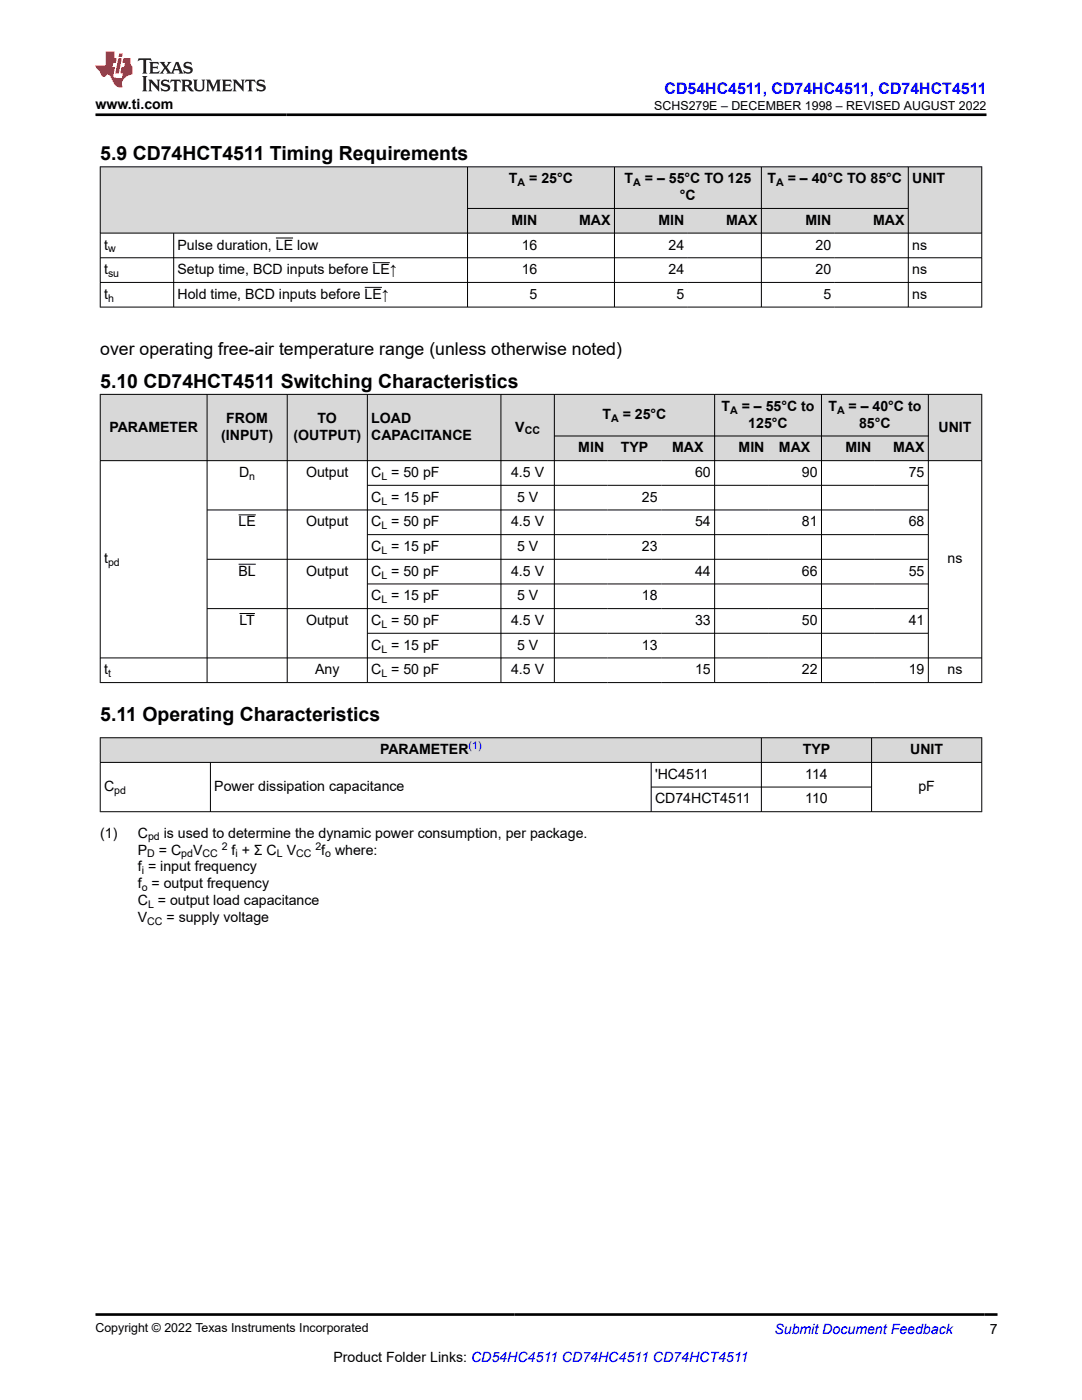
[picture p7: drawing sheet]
<svg xmlns="http://www.w3.org/2000/svg" width="216mm" height="279mm" viewBox="0 0 216 279" stroke-linecap="round" stroke-linejoin="round" font-family="sans-serif">
<g fill="#d8d8d8">
<path d="M20 33.3h175.9v8.3h-175.9z" fill-rule="evenodd"/>
<path d="M20.1 33.4h73.1v13.1h-73.1z" fill-rule="evenodd"/>
<path d="M93.4 33.4h29.1v8.1h-29.1z" fill-rule="evenodd"/>
<path d="M122.7 33.4h29.2v8.1h-29.2z" fill-rule="evenodd"/>
<path d="M152 33.4h29.2v8.1h-29.2z" fill-rule="evenodd"/>
<path d="M181.3 33.4h14.5v13.1h-14.5z" fill-rule="evenodd"/>
<path d="M93.4 41.7h14.6v4.8h-14.6z" fill-rule="evenodd"/>
<path d="M108 41.7h14.5v4.8h-14.5z" fill-rule="evenodd"/>
<path d="M122.7 41.7h14.6v4.8h-14.6z" fill-rule="evenodd"/>
<path d="M137.3 41.7h14.6v4.8h-14.6z" fill-rule="evenodd"/>
<path d="M152 41.7h14.6v4.8h-14.6z" fill-rule="evenodd"/>
<path d="M166.6 41.7h14.6v4.8h-14.6z" fill-rule="evenodd"/>
</g>
<g fill="none" stroke="#000" stroke-width=".2">
<path d="M19.9 33.3h176.1M20 33.2v28.1M93.3 33.2v28.1M122.6 33.2v28.1M151.9 33.2v28.1M181.2 33.2v28.1M195.9 33.2v28.1M19.9 46.5h176.1M19.9 51.4h176.1M19.9 56.4h176.1M34.7 46.5v14.8M55 47.5h3.5"/>
<path d="M72.8 57.3h3.4M74.3 52.4h3.5M93.3 41.6h88M19.9 61.3h176.1"/>
</g>
<g fill="#d8d8d8">
<path d="M20 78.7h175.9v8.3h-175.9z" fill-rule="evenodd"/>
<path d="M20.1 78.8h21.2v13.1h-21.2z" fill-rule="evenodd"/>
<path d="M41.4 78.8h15.9v13.1h-15.9z" fill-rule="evenodd"/>
<path d="M57.4 78.8h15.8v13.1h-15.8z" fill-rule="evenodd"/>
<path d="M73.4 78.8h26.5v13.1h-26.5z" fill-rule="evenodd"/>
<path d="M100 78.8h10.6v13.1h-10.6z" fill-rule="evenodd"/>
<path d="M110.7 78.8h31.8v8.2h-31.8z" fill-rule="evenodd"/>
<path d="M142.7 78.8h21.2v8.2h-21.2z" fill-rule="evenodd"/>
<path d="M164 78.8h21.2v8.2h-21.2z" fill-rule="evenodd"/>
<path d="M185.3 78.8h10.5v13.1h-10.5z" fill-rule="evenodd"/>
<path d="M110.7 87.1h10.6v4.8h-10.6z" fill-rule="evenodd"/>
<path d="M121.3 87.1h10.6v4.8h-10.6z" fill-rule="evenodd"/>
<path d="M131.9 87.1h10.6v4.8h-10.6z" fill-rule="evenodd"/>
<path d="M142.7 87.1h10.6v4.8h-10.6z" fill-rule="evenodd"/>
<path d="M153.3 87.1h10.6v4.8h-10.6z" fill-rule="evenodd"/>
<path d="M164 87.1h10.6v4.8h-10.6z" fill-rule="evenodd"/>
<path d="M174.6 87.1h10.6v4.8h-10.6z" fill-rule="evenodd"/>
</g>
<g fill="none" stroke="#000" stroke-width=".2">
<path d="M19.9 78.7h176.1M20 78.6v57.7M41.3 78.6v57.7M57.3 78.6v57.7M73.3 78.6v57.7M100 78.6v57.7M110.6 78.6v57.7M142.6 78.6v57.7M163.9 78.6v57.7M185.2 78.6v57.7M195.9 78.6v57.7M19.9 91.9h176.1"/>
<path d="M73.3 96.9h112M110.6 87h74.7M41.3 101.8h144M41.3 111.6h144M47.6 102.8h3.4M47.6 112.6h3.4M73.3 106.7h112M73.3 116.5h112M19.9 131.3h176.1M19.9 136.2h176.1M41.3 121.5h144M47.8 122.4h3.1"/>
<path d="M73.3 126.4h112"/>
</g>
<g fill="#d8d8d8">
<path d="M20 147.2h175.9v5h-175.9z" fill-rule="evenodd"/>
<path d="M20.1 147.3h131.8v4.8h-131.8z" fill-rule="evenodd"/>
<path d="M152 147.3h21.9v4.8h-21.9z" fill-rule="evenodd"/>
<path d="M174 147.3h21.8v4.8h-21.8z" fill-rule="evenodd"/>
</g>
<path d="M19.9 147.2h176.1M19.9 152.2h176.1M20 147.2v14.9M42 152.2v9.9M129.9 152.2v9.9M129.9 157.1h44.1M151.9 147.2v14.9M173.9 147.2v14.9M195.9 147.2v14.9M19.9 162h176.1" fill="none" stroke="#000" stroke-width=".2"/>
<path d="M27.7 11.6l-.2 .6 .5-.2h.6v.1v2.2l-.2 .4h1l-.2-.4v-2.2v-.1h.5l.5 .2-.1-.6zM29.8 12.4l.2 .3v1.6l-.2 .4h1.9l.1-.6a1.08 1.08 0 0 1-1.3 .2v-.7h.6l.4 .2v-.7l-.4 .2h-.6v-.5l.2-.2a1 1 0 0 1 1 .3l-.1-.5zM31.8 12.4l1 1.1-1 1.2h.9l-.2-.2 .4-.8 .5 .8-.2 .2h1.6l-.2-.2 .1-.5h1l.1 .5-.1 .2h.9l-.2-.4-.8-1.9h-.5l-1 2.1-.8-1.1 .9-1h-.8l.2 .2-.5 .6-.3-.6 .1-.2zM35.2 12.8l.4 1h-.8zM36.8 12.5a.65 .65 0 0 0-.2 .7 .65 .65 0 0 0 .6 .5l.7 .1 .1 .3a.79 .79 0 0 1-.7 .4 .79 .79 0 0 1-.7-.5l.1 .7 .2-.1a.93 .93 0 0 0 1.1 0 .93 .93 0 0 0 .4-.9 1.46 1.46 0 0 0-1.2-.6l-.1-.3a1.09 1.09 0 0 1 1.2 .2l-.2-.6-.1 .1-.6-.2zM28.4 15.2l.2 .4v2.2l-.2 .4h1l-.2-.4v-2.2l.2-.4zM29.6 15.9l.2 .4v1.5l-.2 .4h.8l-.3-.4v-1.3l1.7 1.8v-2l.2-.4h-.8l.2 .2 .1 1.1-1.2-1.3zM32.3 16a.65 .65 0 0 0-.2 .8 .65 .65 0 0 0 .7 .4l.6 .2 .1 .2a.79 .79 0 0 1-.7 .4 .79 .79 0 0 1-.7-.5l.1 .7 .2-.1a.93 .93 0 0 0 1.1 .1 .93 .93 0 0 0 .4-1 1.46 1.46 0 0 0-1.2-.5l-.1-.4a1.09 1.09 0 0 1 1.2 .2l-.2-.6-.1 .1-.6-.1zM34.1 15.9l-.1 .6a.63 .63 0 0 1 .7-.3l.1 1.6-.3 .4h1l-.2-.4v-1.6a.66 .66 0 0 1 .8 .3l-.1-.6zM36.2 15.9l.2 .4v1.5l-.2 .4h.9l-.2-.2v-.7h.5l.1 .2a.79 .79 0 0 0 1.2 .6l-1-.9a.61 .61 0 0 0 .6-.6 .61 .61 0 0 0-.5-.7zM36.9 16.2h.2a.47 .47 0 0 1 .5 .1 .47 .47 0 0 1 .1 .5l-.2 .1-.6 .1zM38.5 15.9l.2 .2a2.27 2.27 0 0 0 .4 2 1.04 1.04 0 0 0 1.7-.7v-1.3l.2-.2h-.8l.2 .4v1.1a.6 .6 0 0 1-.6 .6 .6 .6 0 0 1-.6-.6v-1.1l.3-.4zM41.1 15.9l.2 .4v1.5l-.2 .4h.7l-.2-.4v-1.4l.9 1.9 .8-1.9v1.4l-.2 .4h1l-.3-.4v-1.5l.3-.4h-.8l-.7 1.5-.7-1.5zM44.3 15.9l.2 .4v1.5l-.2 .4h1.9l.1-.6a1.09 1.09 0 0 1-1.3 .2v-.7h.6l.4 .2v-.6l-.4 .2h-.6v-.6l.2-.1a1.01 1.01 0 0 1 1 .3l-.1-.6zM46.4 15.9l.3 .4v1.5l-.3 .4h.8l-.2-.4v-1.3l1.6 1.8v-2l.2-.4h-.7l.2 .2v1.1l-1.2-1.3zM49 15.9l-.1 .6a.63 .63 0 0 1 .8-.3v1.6l-.3 .4h1l-.2-.4v-1.6a.66 .66 0 0 1 .8 .3l-.1-.6zM51.4 16a.65 .65 0 0 0-.2 .8 .65 .65 0 0 0 .6 .4l.6 .2 .2 .2a.79 .79 0 0 1-.8 .4 .79 .79 0 0 1-.6-.5l.1 .7 .2-.1a.93 .93 0 0 0 1 .1 .93 .93 0 0 0 .5-1 1.46 1.46 0 0 0-1.3-.5l-.1-.4a1.09 1.09 0 0 1 1.3 .2l-.2-.6-.2 .1-.5-.1z" fill="#231f20"/>
<path d="M21.1 10.3v2.7h-2.1l.1 .4 .9 1a.95 .95 0 0 0 .9 .9 .59 .59 0 0 1 .6-.4 .59 .59 0 0 1 .5 .3l.4 .8a1.59 1.59 0 0 0 2.1 1.4 1.61 1.61 0 0 1 1-2.3l1-.3-.1-1.5a1.59 1.59 0 0 1-.4-1.7h-1.4l-.2 .9h.5l-.1 .9h-.5l-.2 .9v.3l.4 .1-.2 .9h-.6a.73 .73 0 0 1-1.1-.7l.3-1.5h-.5l.2-.9h.5l.2-.9h-.5v-1.3zM23.6 11.6l-.6 3.1h.7l.6-3.1zM23.8 10.7l-.1 .6h.7l.1-.6z" fill="#ed1c24"/>
<path d="M19.1 22.9h177.8M19.1 262.3h179.9" fill="none" stroke="#000" stroke-width=".53"/>
<g font-size="3.9">
<text x="20" y="32">5.9 CD74HCT4511 Timing Requirements</text>
<text x="20" y="77.4">5.10 CD74HCT4511 Switching Characteristics</text>
<text x="20" y="143.9">5.11 Operating Characteristics</text>
</g>
<text font-size="3.5" x="20" y="70.8">over operating free-air temperature range (unless otherwise noted)</text>
<text font-size="3.2" fill="#00f" x="132.6" y="18.7">CD54HC4511, CD74HC4511, CD74HCT4511</text>
<g font-size="2.8">
<text x="19.1" y="21.8">www.ti.com</text>
<text x="101.6" y="36.6">T</text>
<text x="105.6" y="36.6">= 25°C</text>
<text x="124.6" y="36.6">T</text>
<text x="128.7" y="36.6">= – 55°C TO 125</text>
<text x="135.7" y="40">°C</text>
<text x="153.1" y="36.6">T</text>
<text x="157.2" y="36.6">= – 40°C TO 85°C</text>
<text x="182" y="36.6">UNIT</text>
<text x="102.1" y="44.9">MIN</text>
<text x="115.6" y="44.9">MAX</text>
<text x="131.4" y="44.9">MIN</text>
<text x="144.9" y="44.9">MAX</text>
<text x="160.7" y="44.9">MIN</text>
<text x="174.2" y="44.9">MAX</text>
<text x="20.8" y="49.8">t</text>
<text x="35.4" y="49.8">Pulse duration, LE low</text>
<text x="104.1" y="49.8">16</text>
<text x="133.4" y="49.8">24</text>
<text x="162.7" y="49.8">20</text>
<text x="182" y="49.8">ns</text>
<text x="20.8" y="54.7">t</text>
<text x="20.8" y="59.6">t</text>
<text x="35.4" y="54.7">Setup time, BCD inputs before LE↑</text>
<text x="35.4" y="59.6">Hold time, BCD inputs before LE↑</text>
<text x="104.1" y="54.7">16</text>
<text x="105.7" y="59.6">5</text>
<text x="133.4" y="54.7">24</text>
<text x="135" y="59.6">5</text>
<text x="162.7" y="54.7">20</text>
<text x="164.3" y="59.6">5</text>
<text x="182" y="54.7">ns</text>
<text x="182" y="59.6">ns</text>
<text x="120.2" y="83.7">T</text>
<text x="124.3" y="83.7">= 25°C</text>
<text x="144" y="82">T</text>
<text x="148" y="82">= – 55°C to</text>
<text x="165.3" y="82">T</text>
<text x="169.3" y="82">= – 40°C to</text>
<text x="21.8" y="86.1">PARAMETER</text>
<text x="44.1" y="87.8">(INPUT)</text>
<text x="45.2" y="84.4">FROM</text>
<text x="58.6" y="87.8">(OUTPUT)</text>
<text x="63.4" y="84.4">TO</text>
<text x="74.1" y="84.4">LOAD</text>
<text x="74.1" y="87.8">CAPACITANCE</text>
<text x="102.8" y="86.1">V</text>
<text x="149.3" y="85.4">125°C</text>
<text x="171.4" y="85.4">85°C</text>
<text x="187.3" y="86.1">UNIT</text>
<text x="47.7" y="95.2">D</text>
<text x="61.1" y="95.2">Output</text>
<text x="74.1" y="95.2">C = 50 pF</text>
<text x="102" y="95.2">4.5 V</text>
<text x="115.4" y="90.3">MIN</text>
<text x="123.9" y="90.3">TYP</text>
<text x="134.1" y="90.3">MAX</text>
<text x="138.7" y="95.2">60</text>
<text x="147.4" y="90.3">MIN</text>
<text x="155.4" y="90.3">MAX</text>
<text x="160" y="95.2">90</text>
<text x="168.7" y="90.3">MIN</text>
<text x="178.2" y="90.3">MAX</text>
<text x="181.3" y="95.2">75</text>
<text x="74.1" y="100.1">C = 15 pF</text>
<text x="103.2" y="100.1">5 V</text>
<text x="128.1" y="100.1">25</text>
<text x="47.6" y="105.1">LE</text>
<text x="61.1" y="105.1">Output</text>
<text x="74.1" y="105.1">C = 50 pF</text>
<text x="102" y="105.1">4.5 V</text>
<text x="138.7" y="105.1">54</text>
<text x="160" y="105.1">81</text>
<text x="181.3" y="105.1">68</text>
<text x="20.8" y="112.4">t</text>
<text x="74.1" y="110">C = 15 pF</text>
<text x="103.2" y="110">5 V</text>
<text x="128.1" y="110">23</text>
<text x="189.1" y="112.4">ns</text>
<text x="47.6" y="114.9">BL</text>
<text x="61.1" y="114.9">Output</text>
<text x="74.1" y="114.9">C = 50 pF</text>
<text x="74.1" y="119.8">C = 15 pF</text>
<text x="102" y="114.9">4.5 V</text>
<text x="103.2" y="119.8">5 V</text>
<text x="128.1" y="119.8">18</text>
<text x="138.7" y="114.9">44</text>
<text x="160" y="114.9">66</text>
<text x="181.3" y="114.9">55</text>
<text x="47.8" y="124.7">LT</text>
<text x="61.1" y="124.7">Output</text>
<text x="74.1" y="124.7">C = 50 pF</text>
<text x="102" y="124.7">4.5 V</text>
<text x="138.7" y="124.7">33</text>
<text x="160" y="124.7">50</text>
<text x="181.3" y="124.7">41</text>
<text x="74.1" y="129.7">C = 15 pF</text>
<text x="103.2" y="129.7">5 V</text>
<text x="128.1" y="129.7">13</text>
<text x="20.8" y="134.6">t</text>
<text x="62.9" y="134.6">Any</text>
<text x="74.1" y="134.6">C = 50 pF</text>
<text x="102" y="134.6">4.5 V</text>
<text x="138.7" y="134.6">15</text>
<text x="160" y="134.6">22</text>
<text x="181.3" y="134.6">19</text>
<text x="189.1" y="134.6">ns</text>
<text x="75.8" y="150.5">PARAMETER</text>
<text x="130.7" y="155.4">'HC4511</text>
<text x="160.2" y="150.5">TYP</text>
<text x="160.7" y="155.4">114</text>
<text x="181.6" y="150.5">UNIT</text>
<text x="20.8" y="157.9">C</text>
<text x="42.8" y="157.9">Power dissipation capacitance</text>
<text x="130.7" y="160.3">CD74HCT4511</text>
<text x="160.7" y="160.3">110</text>
<text x="183.3" y="157.9">pF</text>
<text x="20" y="167.1">(1)</text>
<text x="27.5" y="167.1">C</text>
<text x="32.7" y="167.1">is used to determine the dynamic power consumption, per package.</text>
<text x="27.5" y="170.5">P</text>
<text x="27.5" y="173.9">f = input frequency</text>
<text x="31.7" y="170.5">= C</text>
<text x="38.5" y="170.5">V</text>
<text x="46.2" y="170.5">f + Σ C V</text>
<text x="64.1" y="170.5">f where:</text>
<text x="27.5" y="177.3">f = output frequency</text>
<text x="27.5" y="180.7">C = output load capacitance</text>
<text x="27.5" y="184.1">V</text>
<text x="33.2" y="184.1">= supply voltage</text>
<text x="197.5" y="266.1">7</text>
<text x="66.5" y="271.7">Product Folder Links: CD54HC4511 CD74HC4511 CD74HCT4511</text>
</g>
<text font-size="2.8" fill="#00f" x="154.5" y="266.2">Submit Document Feedback</text>
<g font-size="2.5">
<text x="130.6" y="21.9">SCHS279E – DECEMBER 1998 – REVISED AUGUST 2022</text>
<text x="19.1" y="265.9">Copyright © 2022 Texas Instruments Incorporated</text>
</g>
<g font-size="2.1">
<text x="103.3" y="37.1">A</text>
<text x="126.4" y="37.1">A</text>
<text x="154.9" y="37.1">A</text>
<text x="21.6" y="50.4">w</text>
<text x="21.6" y="55.3">su</text>
<text x="21.6" y="60.2">h</text>
<text x="145.7" y="82.5">A</text>
<text x="167" y="82.5">A</text>
<text x="104.7" y="86.7">CC</text>
<text x="121.9" y="84.2">A</text>
<text x="49.7" y="95.8">n</text>
<text x="76.1" y="95.8">L</text>
<text x="76.1" y="100.7">L</text>
<text x="76.1" y="105.6">L</text>
<text x="21.6" y="113">pd</text>
<text x="76.1" y="110.5">L</text>
<text x="76.1" y="115.5">L</text>
<text x="76.1" y="120.4">L</text>
<text x="76.1" y="125.3">L</text>
<text x="76.1" y="130.2">L</text>
<text x="21.6" y="135.1">t</text>
<text x="76.1" y="135.1">L</text>
<text x="22.8" y="158.5">pd</text>
<text x="29.5" y="167.7">pd</text>
<text x="29.4" y="171.1">D</text>
<text x="36.2" y="171.1">pd</text>
<text x="40.4" y="171.1">CC</text>
<text x="44.2" y="169.6">2</text>
<text x="47" y="171.1">i</text>
<text x="55.2" y="171.1">L</text>
<text x="59.1" y="171.1">CC</text>
<text x="62.9" y="169.6">2</text>
<text x="64.9" y="171.1">o</text>
<text x="28.3" y="174.5">i</text>
<text x="28.3" y="177.9">o</text>
<text x="29.4" y="184.6">CC</text>
<text x="29.5" y="181.3">L</text>
</g>
<text font-size="2.1" fill="#00f" x="93.5" y="149.6">(1)</text>
</svg>
